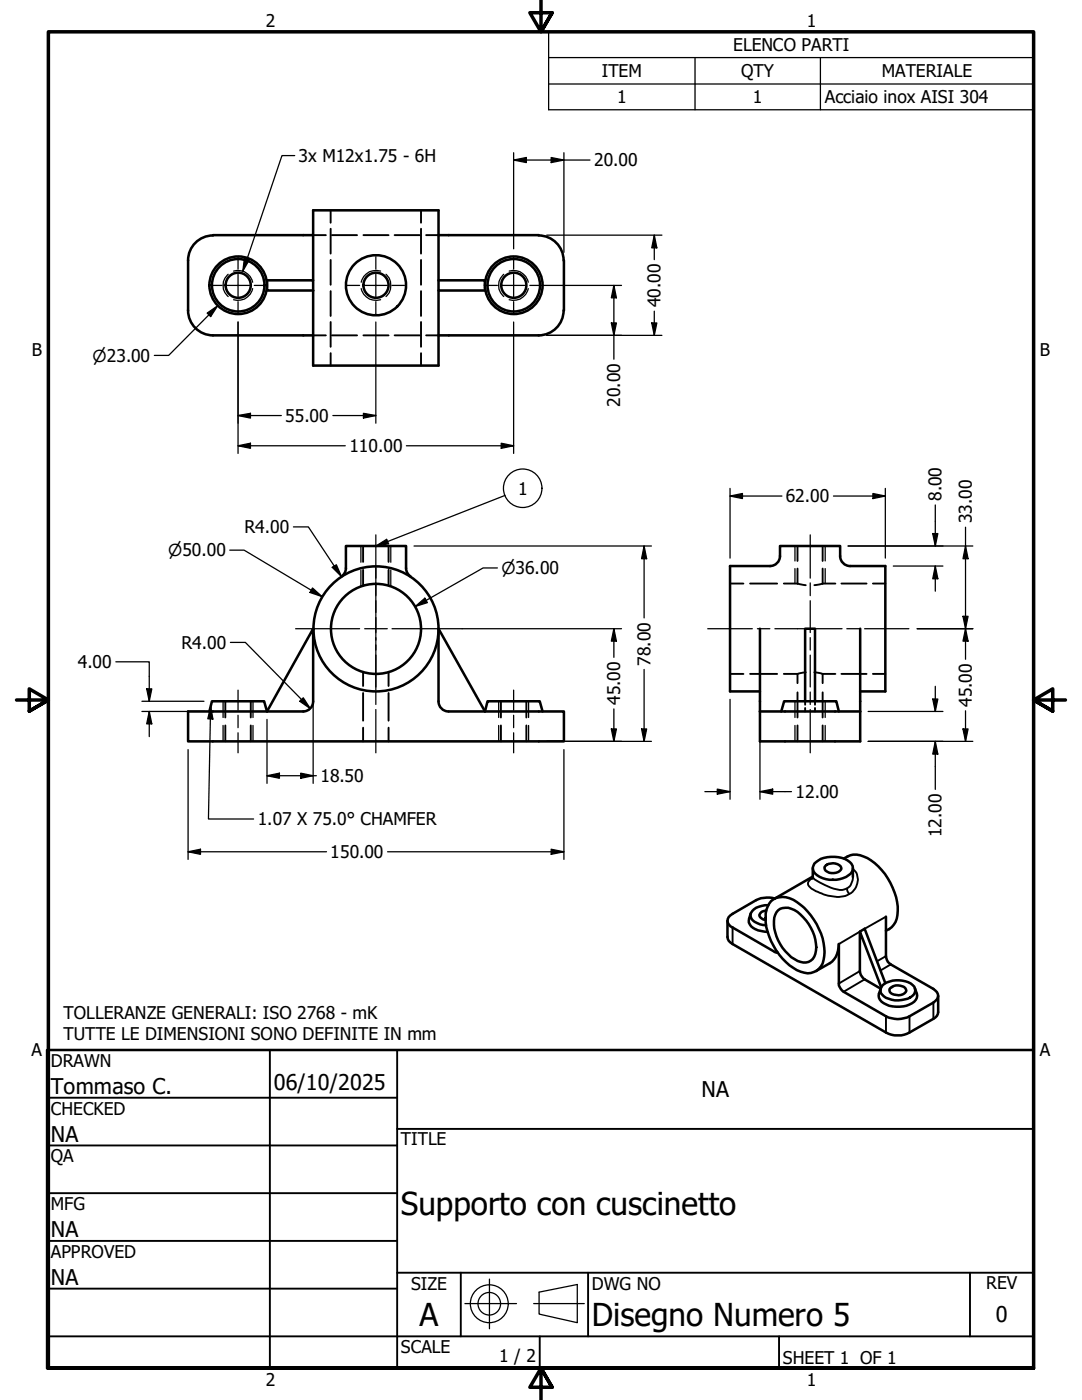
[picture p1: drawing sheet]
<svg xmlns="http://www.w3.org/2000/svg" width="216mm" height="279mm" viewBox="0 0 216 279" stroke-linecap="round" stroke-linejoin="round" font-family="sans-serif">
<!-- layer: Nascosta (ANSI) -->
<g fill="none" stroke="#000" stroke-width=".38">
<path d="M62.5 46.9h2.5M66 42v2.4M66 45.7v4.9M66 51.9v4.9M66 58.1v5M66.2 46.9h5M72.5 46.9h5M78.7 46.9h5.1M84 42v2.4M84 45.7v4.9M84 51.9v4.9M84 58.1v5"/>
<path d="M85 46.9h2.5M62.5 66.9h2.5M66 64.3v4.9M66 70.5v2.5M66.2 66.9h5M72.5 66.9h5M78.7 66.9h5.1M84 64.3v4.9M84 70.5v2.5M85 66.9h2.5M72.5 109v3.1M72.5 113.7v3.1"/>
<path d="M77.5 109v3.1M77.5 113.7v3.1M145.7 116.5h2.6M149.7 116.5h5.4M156.4 116.5h2.7M159.1 116.5l1.7 .3M159.1 109v3M159.1 113.5v3M164.1 116.5l-1.6 .3M164.1 116.5h2.6M164.1 109v3M164.1 113.5v3"/>
<path d="M167.9 116.5h5M174.2 116.5h2.5M45 140v3.2M50 140v3.2M72.5 134.1v2.8M72.5 138.3v5.5M77.5 134.1v2.8M77.5 138.3v5.5M99.9 140v3.2M105 140v3.2M145.7 134.5h2.6M149.7 134.5h5.4"/>
<path d="M156.4 134.5h2.7M159.1 134.5v1.8M159.1 138.2v5M160.7 140v.7M160.8 134.2l-1.7 .3M162.5 134.2l1.6 .3M162.6 140v.7M164.1 134.5h2.6M164.1 134.5v1.8M164.1 138.2v5M167.9 134.5h5M174.2 134.5h2.5"/>
<path d="M45 144.8v3.2M50 144.8v3.2M72.5 145.2v2.8M77.5 145.2v2.8M99.9 144.8v3.2M105 144.8v3.2M159.1 144.8v3.2M160.7 141.3v.7M162.6 141.3v.7M164.1 144.8v3.2"/>
</g>
<!-- layer: Nascosta sottile (ANSI) -->
<g fill="none" stroke="#000" stroke-width=".25">
<path d="M45.5 54.7a2.94 2.94 0 0 0 0 4.5M46.6 54.1a2.95 2.95 0 0 1 3.8 2.2M50.4 57.6a3 3 0 0 1-3.8 2.2M72.1 57.6a3 3 0 0 0 3.8 2.2M75.9 54.1a2.98 2.98 0 0 0-3.8 2.2M77 54.7a3.1 3.1 0 0 1 0 4.5M100.5 54.7a2.94 2.94 0 0 0 0 4.5M101.6 54.1a2.95 2.95 0 0 1 3.8 2.2M105.4 57.6a3 3 0 0 1-3.8 2.2M72 109v3.2M72 113.8v3.2M78 109v3.2"/>
<path d="M78 113.8v3.2M158.6 109v3M158.6 113.5v3M164.7 109v3M164.7 113.5v3M44.5 140v3.2M50.5 140v3.2M99.5 140v3.2M105.5 140v3.2M158.6 140v3.2M164.7 140v3.2M44.5 144.8v3.2"/>
<path d="M50.5 144.8v3.2M99.5 144.8v3.2M105.5 144.8v3.2M158.6 144.8v3.2M164.7 144.8v3.2"/>
</g>
<!-- layer: Visibile (ANSI) -->
<g fill="none" stroke="#000" stroke-width=".51">
<path d="M37.5 51.9v10a5 5 0 0 0 5 5h20M42.5 46.9h20M42.5 47a5 5 0 0 0-5 5M53.3 55.9h9.2v2.1h-9.2zM62.5 58v15h25v-15M87.5 46.9v9h9.3v2.1h-9.3v-2.1M87.5 46.9v-4.9h-25v13.9M87.5 46.9h20M107.5 47a5 5 0 0 1 5 5M112.5 51.9v10.1M87.5 66.9h20M112.5 61.9a5 5 0 0 1-5 5"/>
<path d="M81.9 115a2 2 0 0 1-.9-1.6v-4.4h-12v4.8a2 2 0 0 1-.9 1.2M153.7 113h-8v25h5.9M155.6 111v-2h12v2M155.6 111a2 2 0 0 1-2 2M167.6 111a2 2 0 0 0 2 2h7.1v25h-5.1M151.6 125.5v22.5h20v-22.5M160.7 140v-14.5h1.9v14.5M60.5 142a2 2 0 0 0 2-2v-14.5l-9.2 16.5-.6-2h-10.4l-.5 2M60.5 142h-23v6h75v-6h-23M89.5 142a2 2 0 0 1-2-2v-14.5l9.3 16.5 .5-2h10.4l.6 2M151.6 142h20M155.9 142l.6-2h10.4l.5 2"/>
<path d="M153.9 179.8a4.1 4.1 0 0 1 5.1 .2 12.6 12.6 0 0 1 5.5 10.8 3.3 3.3 0 0 1-4.7 3.1 12.4 12.4 0 0 1-7-11.5 5 5 0 0 1 1.1-2.6zM154.6 179.3l-1.1-.2-1.7 .2-.9 .3-4.7 2.8a1.43 1.43 0 0 0-1 1.3 1.43 1.43 0 0 0 1 1.4l8.4 4.9 .6 .1M162.2 173.3l-.1 2M162.2 174.9l-7.7 4.5M162.5 172.3a5.8 5.8 0 0 1 6.6-.6 1.63 1.63 0 0 1 1.1 1.4 1.63 1.63 0 0 1-.9 1.6 5.4 5.4 0 0 1-6.9-.7 1.48 1.48 0 0 1 .1-1.7zM164.7 172.8a2.18 2.18 0 0 1 3.1 .3 .94 .94 0 0 1-1 1.1 1.8 1.8 0 0 1-2.3-.9zM168.4 171.3a4 4 0 0 1 4.7 0 12.7 12.7 0 0 1 6 11.3 3.6 3.6 0 0 1-2.3 3.1M170.2 173.3v1.7M145.2 183.8v3.2a1.64 1.64 0 0 0 1 1.4l30.6 17.7a5.1 5.1 0 0 0 4.7 0l4.7-2.8a1.53 1.53 0 0 0 1-1.3v-3.2M149.8 182.3a2.14 2.14 0 0 0 .1 2.5 4.8 4.8 0 0 0 3.3 1.2M152.9 181.7a1.11 1.11 0 0 0-1.3 1.2 1.56 1.56 0 0 0 1.2 .7M153.3 180.7l-1.3 .1a2.63 2.63 0 0 0-2.3 1.8 2.18 2.18 0 0 0 1.9 1.9l1.2 .2"/>
<path d="M155.3 181.7a3.2 3.2 0 0 1 3.8 .3 9.3 9.3 0 0 1 3.7 7.7 2.4 2.4 0 0 1-3.7 2.1 8.9 8.9 0 0 1-4.6-8.7l.4-1zM171.6 185.9l.9-.5 4.2 10.8M175.8 197.2a1.98 1.98 0 0 0 .1 2.7 5.7 5.7 0 0 0 6.5 0 1.5 1.5 0 0 0 .5-1.6l-.3-1.1M175.8 197l-4.2-11.1v7.9a2.13 2.13 0 0 0 .9 1.7l3.2 1.8M176.1 196.7a5 5 0 0 1 6.3 .2 1.52 1.52 0 0 1-.8 2.2 4.9 4.9 0 0 1-5.6-.6 1.35 1.35 0 0 1 .1-1.8zM176.8 182.9v8.3a1.78 1.78 0 0 0 .9 1.3l8.5 4.9a1.45 1.45 0 0 1 1 1.3 1.45 1.45 0 0 1-1 1.4l-4.7 2.7a5.1 5.1 0 0 1-4.7 0l-8.5-4.9-.5-.5-.4-.7v-8.3l-.1 .7a3.9 3.9 0 0 1-1.7 3.1l-2.8 1.6M177.7 197.2a2.33 2.33 0 0 1 3 0l.1 .3a.94 .94 0 0 1-1 1.1h-.9a1.13 1.13 0 0 1-1.4-1.2z"/>
<circle cx="47.5" cy="56.9" r="5.2"/>
<circle cx="47.5" cy="56.9" r="2.51"/>
<circle cx="47.5" cy="56.9" r="5.7"/>
<circle cx="75" cy="56.9" r="6"/>
<circle cx="75" cy="56.9" r="2.51"/>
<circle cx="102.5" cy="56.9" r="5.2"/>
<circle cx="102.5" cy="56.9" r="2.51"/>
<circle cx="102.5" cy="56.9" r="5.7"/>
<circle cx="75" cy="125.5" r="9"/>
<circle cx="75" cy="125.5" r="12.5"/>
</g>
<!-- layer: Visibile sottile (ANSI) -->
<g fill="none" stroke="#000" stroke-width=".38">
<path d="M162.2 175.2a1.21 1.21 0 0 0-.9 1.5 6.7 6.7 0 0 0 3.5 1.9 5.9 5.9 0 0 0 4.6-.2M162.2 175a5.1 5.1 0 0 0 2.5 1.7l1.7 .7a2.62 2.62 0 0 0 3.5-1.1l.2-.6 .1-.7M170.2 173.4a3 3 0 0 1-.4 4.8l-.4 .2-.3-.5-.1-.6M146.2 185.1v3.3M155 189.8l-.4 .2M171.6 185.9l-4.2 2.5M171.6 193.8l-4.2 2.5M172.5 195.5l-4.2 2.4M176.8 182.9l-4.3 2.5M176.8 190.8l-1.8 1M177.7 192.5l-2 1.2M176.8 202.8v3.3"/>
<path d="M181.5 202.8v3.3M186.2 200.1v3.2"/>
</g>
<!-- layer: Simbolo (ANSI) -->
<g fill="none" stroke="#000" stroke-width=".25">
<path d="M109.5 11.5v-5.1h96.7v5.1M109.5 11.5h96.7v5.3M109.5 11.5v10.4h96.7v-5.1M109.5 16.8h96.7M138.7 11.5v10.4M163.7 11.5v10.4M58.8 31.1h-2.5l-7.8 23M48.8 51.6l.9 .3-1.2 2.2zM100.8 98.9l-25.7 10.1 2.4-.5-.3-.9-2.1 1.3M42 141l.5 2.5-1-.1zM42 141l-.4 22.4h9"/>
<circle cx="104.3" cy="97.4" r="3.8"/>
</g>
<!-- layer: Bordo (ANSI) -->
<path d="M107.9 0v6.4l-2.2-3.9h4.5l-2.3 3.9 2.3-3.9M3.3 139.7h6.4l-3.9-2.2v4.4l3.9-2.2-3.9 2.2M212.6 139.7h-6.4l3.9-2.2v4.4l-3.9-2.2 3.9 2.2M9.7 273v-266.6h196.5v266.6h-196.5h196.5M110.2 276.9l-2.3-3.9 2.3 3.9h-4.5l2.2-3.9v6.4" fill="none" stroke="#000" stroke-width=".7"/>
<!-- layer: Titolo (ANSI) -->
<g fill="none" stroke="#000" stroke-width=".38">
<path d="M9.4 219.1h69.8M53.8 209.5v63.5M79.2 209.5v63.5M9.4 228.6h69.8M9.4 238.1h69.8M79.2 225.3h127M9.4 247.6h69.8M9.4 257.2h69.8M79.2 254h127M91.9 254v12.7M117.3 254v12.7M193.5 254v12.7"/>
<path d="M9.4 266.7h196.8M107.7 266.7v6.3M155.4 266.7v6.3"/>
</g>
<path d="M9.4 209.5h196.8v63.5h-196.8z" fill="none" stroke="#000" stroke-width=".51"/>
<!-- layer: Quota (ANSI) -->
<g fill="none" stroke="#000" stroke-width=".25">
<path d="M102.5 31.9l2.5-.5v1zM102.5 30.5v19.2M102.5 31.9h15.2M110 31.4l2.5 .5-2.5 .5zM112.5 30.5v19.9M108.2 57h15.8M109.1 46.9h23M122.5 57l.5 2.4h-1zM122.5 57v14.7M130.6 46.9l.5 2.6h-1.1zM130.6 46.9v4.9M41.3 62.5l2.1-1.5-1.4 2.2z"/>
<path d="M43.4 61l-9.7 9.9h-2.9M47.5 64.3v26.2M75 64.3v20.2M102.5 64.3v26.2M109.1 66.9h23M122 64.5h1l-.5 2.4zM130 64.5h1.1l-.5 2.4zM130.6 62.1v4.8M47.5 89l2.5-.5v1zM47.5 82.9l2.5-.4v.9zM47.5 89h21.4M47.5 82.9h8.6"/>
<path d="M66.4 82.9h8.6M72.5 82.5l2.5 .4-2.5 .5zM81.1 89h21.4M100 88.5l2.5 .5-2.5 .5zM145.7 99l2.4-.5v1zM145.7 99h10.3M145.7 97.5v13.9M166.3 99h10.4M174.2 98.5l2.5 .5-2.5 .5zM176.7 97.5v13.9M45.8 109.8h2.9l15.6 9.3M58.5 105.2h3l6.6 9.9"/>
<path d="M62.4 117.3l1.9 1.8-2.5-.9zM66.3 113.2l.8-.5 1 2.4zM82.6 109h47.4M99.3 113.3h-2.9l-13.5 7.7M128.5 109l.5 2.5h-1zM128.5 109v14.3M169.2 109h24.9M178.2 113h10M186.1 106.5h1l-.5 2.5zM186.6 113l.5 2.5h-1zM186.6 100.8v8.2M186.6 113v5"/>
<path d="M192.7 109l.5 2.5h-1zM192.7 105.2v26.4M23.1 132.1h6.7v7.9M28.3 140h12.4M29.3 137.5h1l-.5 2.5zM46 128.2h3l12.9 13.2M60.5 139.3l1.4 2.1-2.1-1.4zM62.5 127.1v13.5M82.9 121l1.9-1.6 .5 .9zM92.2 125.5h31.8M122.5 125.5l.5 2.5h-1zM122.5 125.5v5.7"/>
<path d="M128.5 133.6v14.4M145.7 139.6v19.9M151.6 139.6v19.9M183 125.5h11.1M186.1 139.5h1l-.5 2.5zM186.6 137v5M192.2 123h1l-.5 2.5zM192.7 125.5l.5 2.5h-1zM28.3 142h12.6M29.8 142l.5 2.5h-1zM29.8 142v5M37.5 149.6v21.9"/>
<path d="M53.3 154.8l2.5-.5v1zM53.3 154.8h9.8M53.3 143.6v12.7M60 154.3l2.5 .5-2.5 .5zM62.5 140.7v15.6M109.1 148h20.9M112.5 149.6v21.9M122 145.5h1l-.5 2.5zM122.5 141.5v6.5M128 145.5h1l-.5 2.5zM140.7 158h5M143.1 157.5l2.6 .5-2.6 .5z"/>
<path d="M151.6 158l2.6-.5v1zM151.6 158h6.3M173.2 142h15M173.2 148h20.9M186.6 148l.5 2.5h-1zM186.6 148v9.5M192.2 145.5h1l-.5 2.5zM192.7 141.9v6.1M37.5 170l2.5-.5v1zM37.5 170h27.7M77.3 170h35.2M110 169.5l2.5 .5-2.5 .5z"/>
</g>
<g fill="#000">
<path d="M102.5 31.9l2.5-.5v1zM110 31.4l2.5 .5-2.5 .5zM122.5 57l.5 2.4h-1zM130.6 46.9l.5 2.6h-1.1zM41.3 62.5l2.1-1.5-1.4 2.2zM122 64.5h1l-.5 2.4zM130 64.5h1.1l-.5 2.4zM47.5 89l2.5-.5v1zM47.5 82.9l2.5-.4v.9zM72.5 82.5l2.5 .4-2.5 .5zM100 88.5l2.5 .5-2.5 .5zM145.7 99l2.4-.5v1z"/>
<path d="M174.2 98.5l2.5 .5-2.5 .5zM62.4 117.3l1.9 1.8-2.5-.9zM66.3 113.2l.8-.5 1 2.4zM82.9 121l1.9-1.6 .5 .9zM128.5 109l.5 2.5h-1zM186.1 106.5h1l-.5 2.5zM186.6 113l.5 2.5h-1zM192.7 109l.5 2.5h-1zM29.3 137.5h1l-.5 2.5zM60.5 139.3l1.4 2.1-2.1-1.4zM122.5 125.5l.5 2.5h-1zM186.1 139.5h1l-.5 2.5z"/>
<path d="M192.2 123h1l-.5 2.5zM192.7 125.5l.5 2.5h-1zM29.8 142l.5 2.5h-1zM53.3 154.8l2.5-.5v1zM60 154.3l2.5 .5-2.5 .5zM122 145.5h1l-.5 2.5zM128 145.5h1l-.5 2.5zM143.1 157.5l2.6 .5-2.6 .5zM151.6 158l2.6-.5v1zM186.6 148l.5 2.5h-1zM192.2 145.5h1l-.5 2.5zM37.5 170l2.5-.5v1z"/>
<path d="M110 169.5l2.5 .5-2.5 .5z"/>
</g>
<!-- layer: Centro (ANSI) -->
<g fill="none" stroke="#000" stroke-width=".25">
<path d="M41.8 57h2.5M45.3 57h4.5M47.5 51.2v2.5M47.5 54.7v4.5M50.7 57h2.5M69.3 57h2.5M72.8 57h4.5M75 51.2v2.5M75 54.7v4.5M78.2 57h2.5M96.8 57h2.5M100.3 57h4.5"/>
<path d="M102.5 51.2v2.5M102.5 54.7v4.5M105.7 57h2.5M47.5 60.2v2.5M75 60.2v2.5M102.5 60.2v2.5M75 113.3v8.9M59 125.5h12.8M72.8 125.5h4.5M75 123.3v4.5M75 128.7v9M78.2 125.5h14"/>
</g>
<g fill="none" stroke="#000" stroke-width=".25">
<path d="M75 106.7v8.7M75 116.3v2.6M75 119.9v6.3M161.7 106.7v8.7M161.7 116.3v2.6M161.7 119.9v6.3M47.5 137.7v4M75 127.3v2.4M75 130.7v6.4M75 138.1v2.5M102.5 137.7v4M141.2 125.5h8.9"/>
<path d="M151.1 125.5h2.5M154.6 125.5h13.4M161.7 127.3v2.4M161.7 130.7v6.4M161.7 138.1v2.5M169 125.5h2.5M172.5 125.5h8.9M47.5 142.7v2.5M47.5 146.2v4M75 141.6v8.6M102.5 142.7v2.5M102.5 146.2v4"/>
<path d="M161.7 141.6v8.6"/>
</g>
<!-- layer: Simbolo (ANSI) -->
<path d="M48.8 51.6l.9 .3-1.2 2.2zM75 109l2.2-1.4 .3 .9zM42 141l.5 2.5-1-.1z" fill="#000"/>
<!-- layer: Geometria schizzo (ANSI) -->
<g fill="none" stroke="#000" stroke-width=".25">
<path d="M97.7 255.3v9.9M107.6 257.9l7.6-1.6v7.7l-7.6-1.7zM92.8 260.2h10.3M106.5 260.2h10.1"/>
<circle cx="97.6" cy="260.2" r="3.8"/>
<circle cx="97.6" cy="260.2" r="2.25"/>
</g>
<g font-size="6.3">
<text x="80" y="242.4">Supporto con cuscinetto</text>
<text x="83.7" y="264.5">A</text>
<text x="118.1" y="264.7">Disegno Numero 5</text>
</g>
<g font-size="4.3">
<text x="10.2" y="218.2">Tommaso C.</text>
<text x="54.6" y="217.6">06/10/2025</text>
<text x="140" y="219">NA</text>
<text x="10.2" y="227.8">NA</text>
<text x="10.2" y="246.9">NA</text>
<text x="10.2" y="256.4">NA</text>
<text x="198.7" y="263.8">0</text>
</g>
<g font-size="3.5">
<text x="53" y="5.3">2</text>
<text x="161" y="5.3">1</text>
<text x="146.3" y="10.2">ELENCO PARTI</text>
<text x="120.1" y="15.4">ITEM</text>
<text x="147.9" y="15.4">QTY</text>
<text x="176" y="15.4">MATERIALE</text>
<text x="123.1" y="20.6">1</text>
<text x="150.2" y="20.6">1</text>
<text x="164.6" y="20.6">Acciaio inox AISI 304</text>
<text x="59.6" y="32.3">3x M12x1.75 - 6H</text>
<text x="118.6" y="33.2">20.00</text>
<text x="131.8" y="61.3" transform="rotate(-90 131.8 61.3)">40.00</text>
<text x="6.3" y="71.1">B</text>
<text x="207.5" y="71.1">B</text>
<text x="123.8" y="81.2" transform="rotate(-90 123.8 81.2)">20.00</text>
<text x="56.9" y="84.2">55.00</text>
<text x="69.7" y="90.2">110.00</text>
<text x="103.4" y="98.7">1</text>
<text x="156.8" y="100.3">62.00</text>
<text x="187.9" y="99.9" transform="rotate(-90 187.9 99.9)">8.00</text>
<text x="48.8" y="106.4">R4.00</text>
<text x="193.9" y="104.4" transform="rotate(-90 193.9 104.4)">33.00</text>
<text x="36.2" y="129.5">R4.00</text>
<text x="15.6" y="133.3">4.00</text>
<text x="129.8" y="132.8" transform="rotate(-90 129.8 132.8)">78.00</text>
<text x="123.8" y="140.7" transform="rotate(-90 123.8 140.7)">45.00</text>
<text x="193.9" y="141.1" transform="rotate(-90 193.9 141.1)">45.00</text>
<text x="63.9" y="156.1">18.50</text>
<text x="158.7" y="159.3">12.00</text>
<text x="51.4" y="164.7">1.07 X 75.0° CHAMFER</text>
<text x="187.9" y="167.1" transform="rotate(-90 187.9 167.1)">12.00</text>
<text x="65.9" y="171.3">150.00</text>
<text x="12.7" y="203.5">TOLLERANZE GENERALI: ISO 2768 - mK</text>
<text x="12.7" y="207.6">TUTTE LE DIMENSIONI SONO DEFINITE IN mm</text>
<text x="6.3" y="210.8">A</text>
<text x="10.2" y="212.9">DRAWN</text>
<text x="207.5" y="210.8">A</text>
<text x="10.2" y="222.4">CHECKED</text>
<text x="10.2" y="232">QA</text>
<text x="80" y="228.6">TITLE</text>
<text x="10.2" y="241.5">MFG</text>
<text x="10.2" y="251">APPROVED</text>
<text x="82" y="257.4">SIZE</text>
<text x="118.1" y="257.4">DWG NO</text>
<text x="196.8" y="257.3">REV</text>
<text x="80" y="270.1">SCALE</text>
<text x="99.6" y="271.7">1 / 2</text>
<text x="156.2" y="272.2">SHEET 1 OF 1</text>
<text x="53" y="276.6">2</text>
<text x="161" y="276.6">1</text>
</g>
<g font-size="3.3">
<text x="18.5" y="72.2">⌀23.00</text>
<text x="33.5" y="111">⌀50.00</text>
<text x="100.1" y="114.6">⌀36.00</text>
</g>
</svg>
